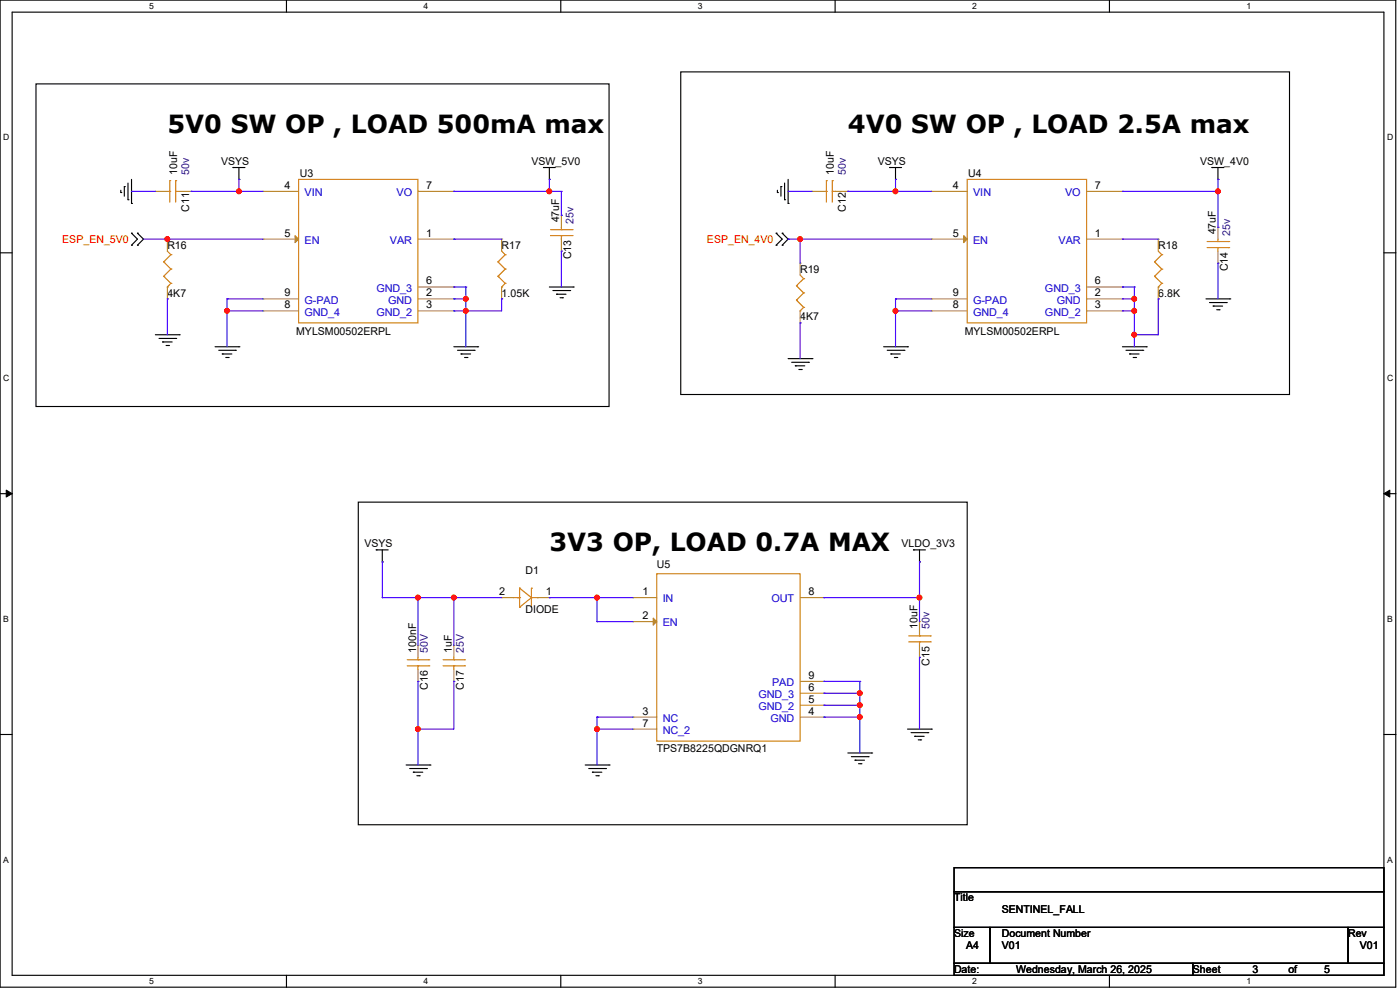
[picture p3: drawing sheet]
<svg xmlns="http://www.w3.org/2000/svg" width="420mm" height="297mm" viewBox="0 0 420 297" stroke-linecap="round" stroke-linejoin="round" font-family="sans-serif">
<path d="M0 0h418.7v295.9h-418.7zM3.6 3.6h411.6v288.7h-411.6z" fill="none" stroke="#000" stroke-width=".34"/>
<g fill="#fff">
<path d="M44.8 .4h1.4v2.9h-1.4z"/>
<path d="M44.8 292.7h1.4v2.9h-1.4z"/>
</g>
<path d="M85.9 0v3.6M85.9 292.3v3.6" fill="none" stroke="#000" stroke-width=".34"/>
<g fill="#fff">
<path d="M127.1 .4h1.4v2.9h-1.4z"/>
<path d="M127.1 292.7h1.4v2.9h-1.4z"/>
</g>
<path d="M168.2 0v3.6M168.2 292.3v3.6" fill="none" stroke="#000" stroke-width=".34"/>
<g fill="#fff">
<path d="M209.4 .4h1.4v2.9h-1.4z"/>
<path d="M209.4 292.7h1.4v2.9h-1.4z"/>
</g>
<path d="M250.5 0v3.6M250.5 292.3v3.6" fill="none" stroke="#000" stroke-width=".34"/>
<g fill="#fff">
<path d="M291.7 .4h1.4v2.9h-1.4z"/>
<path d="M291.7 292.7h1.4v2.9h-1.4z"/>
</g>
<path d="M332.8 0v3.6M332.8 292.3v3.6" fill="none" stroke="#000" stroke-width=".34"/>
<g fill="#fff">
<path d="M374 .4h1.4v2.9h-1.4z"/>
<path d="M374 292.7h1.4v2.9h-1.4z"/>
<path d="M1 39.7h1.8v2.9h-1.8z"/>
<path d="M416.1 39.7h1.9v2.9h-1.9z"/>
<path d="M1 111.8h1.8v2.9h-1.8z"/>
<path d="M416.1 111.8h1.9v2.9h-1.9z"/>
</g>
<path d="M0 75.8h3.6M415.2 75.8h3.6" fill="none" stroke="#000" stroke-width=".34"/>
<g fill="#fff">
<path d="M1 184h1.7v2.9h-1.7z"/>
<path d="M416.1 184h1.7v2.9h-1.7z"/>
</g>
<path d="M0 148h3.6M415.2 148h3.6" fill="none" stroke="#000" stroke-width=".34"/>
<path d="M1.9 146.9l1.7 1.1-1.7 1zM415.2 148l1.7-1.1v2.1z" fill="#000" stroke="#000" stroke-width=".3"/>
<g fill="#fff">
<path d="M1 256.2h1.7v2.9h-1.7z"/>
<path d="M416.1 256.2h1.7v2.9h-1.7z"/>
</g>
<g fill="none" stroke="#000" stroke-width=".34">
<path d="M10.8 25.1h171.9v96.7h-171.9zM204.2 21.5h182.6v96.7h-182.6zM36.2 57v.7M37.3 55.9v2.9M38.4 54.9v5M39.5 53.8v7.2M69.9 50.2h3.6M71.7 50.2v3.6M163 50.2h3.6M164.8 50.2v3.6M233.2 57v.7M234.3 55.9v2.9"/>
<path d="M235.4 54.9v5M236.4 53.8v7.2M266.9 50.2h3.6M268.6 50.2v3.6M363.6 50.2h3.6M365.4 50.2v3.6M39.5 69.9l1.7 1.8-1.7 1.8M41.2 69.9l1.9 1.8-1.9 1.8M232.8 69.9l1.9 1.8-1.9 1.8M234.7 69.9l1.7 1.8-1.7 1.8M164.8 86h7.2M165.9 87.1h5"/>
<path d="M167 88.2h2.8M168 89.2h.7M361.8 89.6h7.1M362.8 90.7h5.1M363.9 91.7h2.9M365 92.8h.7M46.6 100.3h7.2M47.7 101.4h5M48.8 102.5h2.8M49.8 103.5h.7M64.5 103.9h7.2M65.6 105h5"/>
<path d="M66.7 106.1h2.9M67.7 107.1h.8M136.1 103.9h7.2M137.2 105h5M138.3 106.1h2.9M139.4 107.1h.7M236.4 107.5h7.2M237.5 108.6h5M238.6 109.6h2.8M239.6 110.7h.8M265.1 103.9h7.1M266.1 105h5.1"/>
<path d="M267.3 106.1h2.8M268.3 107.1h.7M336.7 103.9h7.2M337.8 105h5M338.9 106.1h2.8M339.9 107.1h.8M107.5 150.5h182.7v96.7h-182.7zM112.9 164.8h3.6M114.7 164.8v3.6M274 164.8h3.6M275.8 164.8v3.6M272.2 218.5h7.2"/>
<path d="M273.3 219.6h5M0 220.1h3.6M121.8 229.3h7.2M122.9 230.3h5M124 231.4h2.8M125.1 232.5h.7M175.6 229.3h7.1M176.6 230.3h5.1M177.7 231.4h2.9M178.8 232.5h.7M254.3 225.7h7.2M255.4 226.8h5"/>
<path d="M256.5 227.8h2.8M257.6 228.9h.7M274.4 220.7h2.8M275.5 221.7h.7M415.2 220.1h3.6M286.2 260.1h129v7.2h-129zM286.2 267.3h129v10.7h-129zM286.2 278h10.8v10.7h-10.8zM297 278h107.4v10.7h-107.4zM404.4 278h10.8v10.7h-10.8zM286.2 288.7h71.6v3.6h-71.6zM357.8 288.7h57.4v3.6h-57.4z"/>
</g>
<g fill="#000">
<circle cx="36.2" cy="57.7" r=".17"/>
<circle cx="37.3" cy="55.9" r=".17"/>
<circle cx="38.4" cy="59.9" r=".17"/>
<circle cx="69.9" cy="50.2" r=".17"/>
<circle cx="71.7" cy="53.8" r=".17"/>
<circle cx="163" cy="50.2" r=".17"/>
<circle cx="164.8" cy="53.8" r=".17"/>
<circle cx="233.2" cy="57.7" r=".17"/>
<circle cx="234.3" cy="55.9" r=".17"/>
<circle cx="235.4" cy="59.9" r=".17"/>
<circle cx="266.9" cy="50.2" r=".17"/>
<circle cx="268.6" cy="53.8" r=".17"/>
<circle cx="363.6" cy="50.2" r=".17"/>
<circle cx="365.4" cy="53.8" r=".17"/>
<circle cx="39.5" cy="61" r=".17"/>
<circle cx="39.5" cy="69.9" r=".17"/>
<circle cx="39.5" cy="73.5" r=".17"/>
<circle cx="41.2" cy="73.5" r=".17"/>
<circle cx="41.2" cy="69.9" r=".17"/>
<circle cx="232.8" cy="69.9" r=".17"/>
<circle cx="232.8" cy="73.5" r=".17"/>
<circle cx="234.7" cy="69.9" r=".17"/>
<circle cx="234.7" cy="73.5" r=".17"/>
<circle cx="236.4" cy="61" r=".17"/>
<circle cx="167" cy="88.2" r=".17"/>
<circle cx="168.7" cy="89.2" r=".17"/>
<circle cx="170.9" cy="87.1" r=".17"/>
<circle cx="172" cy="86" r=".17"/>
<circle cx="363.9" cy="91.7" r=".17"/>
<circle cx="365.7" cy="92.8" r=".17"/>
<circle cx="367.9" cy="90.7" r=".17"/>
<circle cx="368.9" cy="89.6" r=".17"/>
<circle cx="48.8" cy="102.5" r=".17"/>
<circle cx="50.5" cy="103.5" r=".17"/>
<circle cx="52.7" cy="101.4" r=".17"/>
<circle cx="53.8" cy="100.3" r=".17"/>
<circle cx="66.7" cy="106.1" r=".17"/>
<circle cx="68.5" cy="107.1" r=".17"/>
<circle cx="70.6" cy="105" r=".17"/>
<circle cx="71.7" cy="103.9" r=".17"/>
<circle cx="138.3" cy="106.1" r=".17"/>
<circle cx="140.1" cy="107.1" r=".17"/>
<circle cx="142.2" cy="105" r=".17"/>
<circle cx="143.3" cy="103.9" r=".17"/>
<circle cx="238.6" cy="109.6" r=".17"/>
<circle cx="240.4" cy="110.7" r=".17"/>
<circle cx="242.5" cy="108.6" r=".17"/>
<circle cx="243.6" cy="107.5" r=".17"/>
<circle cx="267.3" cy="106.1" r=".17"/>
<circle cx="269" cy="107.1" r=".17"/>
<circle cx="271.2" cy="105" r=".17"/>
<circle cx="272.2" cy="103.9" r=".17"/>
<circle cx="338.9" cy="106.1" r=".17"/>
<circle cx="340.7" cy="107.1" r=".17"/>
<circle cx="342.8" cy="105" r=".17"/>
<circle cx="343.9" cy="103.9" r=".17"/>
<circle cx="112.9" cy="164.8" r=".17"/>
<circle cx="114.7" cy="168.4" r=".17"/>
<circle cx="274" cy="164.8" r=".17"/>
<circle cx="275.8" cy="168.4" r=".17"/>
<circle cx="278.3" cy="219.6" r=".17"/>
<circle cx="279.4" cy="218.5" r=".17"/>
<circle cx="124" cy="231.4" r=".17"/>
<circle cx="125.8" cy="232.5" r=".17"/>
<circle cx="127.9" cy="230.3" r=".17"/>
<circle cx="129" cy="229.3" r=".17"/>
<circle cx="177.7" cy="231.4" r=".17"/>
<circle cx="179.5" cy="232.5" r=".17"/>
<circle cx="181.7" cy="230.3" r=".17"/>
<circle cx="182.7" cy="229.3" r=".17"/>
<circle cx="256.5" cy="227.8" r=".17"/>
<circle cx="258.3" cy="228.9" r=".17"/>
<circle cx="260.4" cy="226.8" r=".17"/>
<circle cx="261.5" cy="225.7" r=".17"/>
<circle cx="274.4" cy="220.7" r=".17"/>
<circle cx="276.2" cy="221.7" r=".17"/>
</g>
<path d="M347.5 75.3l1 1" fill="none" stroke="#cc8006" stroke-width=".34"/>
<circle cx="348.5" cy="76.3" r=".17" fill="#cc8006"/>
<path d="M348.5 76.3l-2.1 2.2" fill="none" stroke="#cc8006" stroke-width=".34"/>
<circle cx="346.4" cy="78.5" r=".17" fill="#cc8006"/>
<path d="M346.4 78.5l2.1 2.1" fill="none" stroke="#cc8006" stroke-width=".34"/>
<circle cx="348.5" cy="80.6" r=".17" fill="#cc8006"/>
<path d="M348.5 80.6l-2.1 2.2" fill="none" stroke="#cc8006" stroke-width=".34"/>
<circle cx="346.4" cy="82.8" r=".17" fill="#cc8006"/>
<path d="M346.4 82.8l2.1 2.1" fill="none" stroke="#cc8006" stroke-width=".34"/>
<circle cx="348.5" cy="84.9" r=".17" fill="#cc8006"/>
<path d="M348.5 84.9l-1 1.1" fill="none" stroke="#cc8006" stroke-width=".34"/>
<circle cx="347.5" cy="86" r=".17" fill="#cc8006"/>
<path d="M347.5 71.7v3.6" fill="none" stroke="#a84" stroke-width=".34"/>
<circle cx="347.5" cy="71.7" r=".17" fill="#a84"/>
<path d="M347.5 86v3.6" fill="none" stroke="#a84" stroke-width=".34"/>
<circle cx="347.5" cy="89.6" r=".17" fill="#a84"/>
<path d="M125.4 197v.7" fill="none" stroke="#cc8006" stroke-width=".34"/>
<circle cx="125.4" cy="197.7" r=".17" fill="#cc8006"/>
<path d="M122.2 199.6h6.5" fill="none" stroke="#cc8006" stroke-width=".34"/>
<circle cx="128.7" cy="199.6" r=".17" fill="#cc8006"/>
<path d="M122.2 197.7h6.5" fill="none" stroke="#cc8006" stroke-width=".34"/>
<circle cx="128.7" cy="197.7" r=".17" fill="#cc8006"/>
<path d="M125.4 199.6v1" fill="none" stroke="#cc8006" stroke-width=".34"/>
<circle cx="125.4" cy="199.6" r=".17" fill="#cc8006"/>
<path d="M125.4 193.5v3.5" fill="none" stroke="#a84" stroke-width=".34"/>
<circle cx="125.4" cy="193.5" r=".17" fill="#a84"/>
<path d="M125.4 200.6v3.6" fill="none" stroke="#a84" stroke-width=".34"/>
<circle cx="125.4" cy="204.2" r=".17" fill="#a84"/>
<path d="M290.2 53.8h35.8v43h-35.8z" fill="none" stroke="#cc8006" stroke-width=".34"/>
<path d="M326 71.7h10.7" fill="none" stroke="#a84" stroke-width=".34"/>
<circle cx="336.7" cy="71.7" r=".17" fill="#a84"/>
<path d="M326 89.6h10.7" fill="none" stroke="#a84" stroke-width=".34"/>
<circle cx="336.7" cy="89.6" r=".17" fill="#a84"/>
<path d="M326 93.2h10.7" fill="none" stroke="#a84" stroke-width=".34"/>
<circle cx="336.7" cy="93.2" r=".17" fill="#a84"/>
<path d="M279.4 57.4h10.8" fill="none" stroke="#a84" stroke-width=".34"/>
<circle cx="279.4" cy="57.4" r=".17" fill="#a84"/>
<path d="M289.1 70.6l1.1 1.1-1.1 1z" fill="#a84" stroke="#a84" stroke-width=".34"/>
<path d="M279.4 71.7h10.8" fill="none" stroke="#a84" stroke-width=".34"/>
<circle cx="279.4" cy="71.7" r=".17" fill="#a84"/>
<path d="M326 86h10.7" fill="none" stroke="#a84" stroke-width=".34"/>
<circle cx="336.7" cy="86" r=".17" fill="#a84"/>
<path d="M326 57.4h10.7" fill="none" stroke="#a84" stroke-width=".34"/>
<circle cx="336.7" cy="57.4" r=".17" fill="#a84"/>
<path d="M279.4 93.2h10.8" fill="none" stroke="#a84" stroke-width=".34"/>
<circle cx="279.4" cy="93.2" r=".17" fill="#a84"/>
<path d="M279.4 89.6h10.8" fill="none" stroke="#a84" stroke-width=".34"/>
<circle cx="279.4" cy="89.6" r=".17" fill="#a84"/>
<path d="M365.4 71.7v.7" fill="none" stroke="#cc8006" stroke-width=".34"/>
<circle cx="365.4" cy="72.4" r=".17" fill="#cc8006"/>
<path d="M362.1 74.2h6.5" fill="none" stroke="#cc8006" stroke-width=".34"/>
<circle cx="368.6" cy="74.2" r=".17" fill="#cc8006"/>
<path d="M362.1 72.4h6.5" fill="none" stroke="#cc8006" stroke-width=".34"/>
<circle cx="368.6" cy="72.4" r=".17" fill="#cc8006"/>
<path d="M365.4 74.2v1.1" fill="none" stroke="#cc8006" stroke-width=".34"/>
<circle cx="365.4" cy="74.2" r=".17" fill="#cc8006"/>
<path d="M365.4 68.1v3.6" fill="none" stroke="#a84" stroke-width=".34"/>
<circle cx="365.4" cy="68.1" r=".17" fill="#a84"/>
<path d="M365.4 75.3v3.6" fill="none" stroke="#a84" stroke-width=".34"/>
<circle cx="365.4" cy="78.9" r=".17" fill="#a84"/>
<path d="M136.1 197v.7" fill="none" stroke="#cc8006" stroke-width=".34"/>
<circle cx="136.1" cy="197.7" r=".17" fill="#cc8006"/>
<path d="M132.9 199.6h6.5" fill="none" stroke="#cc8006" stroke-width=".34"/>
<circle cx="139.4" cy="199.6" r=".17" fill="#cc8006"/>
<path d="M132.9 197.7h6.5" fill="none" stroke="#cc8006" stroke-width=".34"/>
<circle cx="139.4" cy="197.7" r=".17" fill="#cc8006"/>
<path d="M136.1 199.6v1" fill="none" stroke="#cc8006" stroke-width=".34"/>
<circle cx="136.1" cy="199.6" r=".17" fill="#cc8006"/>
<path d="M136.1 193.5v3.5" fill="none" stroke="#a84" stroke-width=".34"/>
<circle cx="136.1" cy="193.5" r=".17" fill="#a84"/>
<path d="M136.1 200.6v3.6" fill="none" stroke="#a84" stroke-width=".34"/>
<circle cx="136.1" cy="204.2" r=".17" fill="#a84"/>
<path d="M89.6 53.8h35.8v43h-35.8z" fill="none" stroke="#cc8006" stroke-width=".34"/>
<path d="M125.4 71.7h10.7" fill="none" stroke="#a84" stroke-width=".34"/>
<circle cx="136.1" cy="71.7" r=".17" fill="#a84"/>
<path d="M125.4 89.6h10.7" fill="none" stroke="#a84" stroke-width=".34"/>
<circle cx="136.1" cy="89.6" r=".17" fill="#a84"/>
<path d="M125.4 93.2h10.7" fill="none" stroke="#a84" stroke-width=".34"/>
<circle cx="136.1" cy="93.2" r=".17" fill="#a84"/>
<path d="M78.9 57.4h10.7" fill="none" stroke="#a84" stroke-width=".34"/>
<circle cx="78.9" cy="57.4" r=".17" fill="#a84"/>
<path d="M88.5 70.6l1.1 1.1-1.1 1z" fill="#a84" stroke="#a84" stroke-width=".34"/>
<path d="M78.9 71.7h10.7" fill="none" stroke="#a84" stroke-width=".34"/>
<circle cx="78.9" cy="71.7" r=".17" fill="#a84"/>
<path d="M125.4 86h10.7" fill="none" stroke="#a84" stroke-width=".34"/>
<circle cx="136.1" cy="86" r=".17" fill="#a84"/>
<path d="M125.4 57.4h10.7" fill="none" stroke="#a84" stroke-width=".34"/>
<circle cx="136.1" cy="57.4" r=".17" fill="#a84"/>
<path d="M78.9 93.2h10.7" fill="none" stroke="#a84" stroke-width=".34"/>
<circle cx="78.9" cy="93.2" r=".17" fill="#a84"/>
<path d="M78.9 89.6h10.7" fill="none" stroke="#a84" stroke-width=".34"/>
<circle cx="78.9" cy="89.6" r=".17" fill="#a84"/>
<path d="M197 172h43v50.1h-43z" fill="none" stroke="#cc8006" stroke-width=".34"/>
<path d="M189.9 179.1h7.1" fill="none" stroke="#a84" stroke-width=".34"/>
<circle cx="189.9" cy="179.1" r=".17" fill="#a84"/>
<path d="M196 185.3l1 1-1 1.1z" fill="#a84" stroke="#a84" stroke-width=".34"/>
<path d="M189.9 186.3h7.1" fill="none" stroke="#a84" stroke-width=".34"/>
<circle cx="189.9" cy="186.3" r=".17" fill="#a84"/>
<path d="M189.9 214.9h7.1" fill="none" stroke="#a84" stroke-width=".34"/>
<circle cx="189.9" cy="214.9" r=".17" fill="#a84"/>
<path d="M240 214.9h7.2" fill="none" stroke="#a84" stroke-width=".34"/>
<circle cx="247.2" cy="214.9" r=".17" fill="#a84"/>
<path d="M240 211.4h7.2" fill="none" stroke="#a84" stroke-width=".34"/>
<circle cx="247.2" cy="211.4" r=".17" fill="#a84"/>
<path d="M240 207.8h7.2" fill="none" stroke="#a84" stroke-width=".34"/>
<circle cx="247.2" cy="207.8" r=".17" fill="#a84"/>
<path d="M189.9 218.5h7.1" fill="none" stroke="#a84" stroke-width=".34"/>
<circle cx="189.9" cy="218.5" r=".17" fill="#a84"/>
<path d="M240 179.1h7.2" fill="none" stroke="#a84" stroke-width=".34"/>
<circle cx="247.2" cy="179.1" r=".17" fill="#a84"/>
<path d="M240 204.2h7.2" fill="none" stroke="#a84" stroke-width=".34"/>
<circle cx="247.2" cy="204.2" r=".17" fill="#a84"/>
<path d="M275.8 189.9v.7" fill="none" stroke="#cc8006" stroke-width=".34"/>
<circle cx="275.8" cy="190.6" r=".17" fill="#cc8006"/>
<path d="M272.6 192.4h6.5" fill="none" stroke="#cc8006" stroke-width=".34"/>
<circle cx="279.1" cy="192.4" r=".17" fill="#cc8006"/>
<path d="M272.6 190.6h6.5" fill="none" stroke="#cc8006" stroke-width=".34"/>
<circle cx="279.1" cy="190.6" r=".17" fill="#cc8006"/>
<path d="M275.8 192.4v1.1" fill="none" stroke="#cc8006" stroke-width=".34"/>
<circle cx="275.8" cy="192.4" r=".17" fill="#cc8006"/>
<path d="M275.8 186.3v3.6" fill="none" stroke="#a84" stroke-width=".34"/>
<circle cx="275.8" cy="186.3" r=".17" fill="#a84"/>
<path d="M275.8 193.5v3.5" fill="none" stroke="#a84" stroke-width=".34"/>
<circle cx="275.8" cy="197" r=".17" fill="#a84"/>
<path d="M247.2 57.4h.7" fill="none" stroke="#cc8006" stroke-width=".34"/>
<circle cx="247.9" cy="57.4" r=".17" fill="#cc8006"/>
<path d="M249.7 54.1v6.5" fill="none" stroke="#cc8006" stroke-width=".34"/>
<circle cx="249.7" cy="54.1" r=".17" fill="#cc8006"/>
<path d="M247.9 54.1v6.5" fill="none" stroke="#cc8006" stroke-width=".34"/>
<circle cx="247.9" cy="54.1" r=".17" fill="#cc8006"/>
<path d="M249.7 57.4h1" fill="none" stroke="#cc8006" stroke-width=".34"/>
<circle cx="249.7" cy="57.4" r=".17" fill="#cc8006"/>
<path d="M243.6 57.4h3.6" fill="none" stroke="#a84" stroke-width=".34"/>
<circle cx="243.6" cy="57.4" r=".17" fill="#a84"/>
<path d="M250.7 57.4h3.6" fill="none" stroke="#a84" stroke-width=".34"/>
<circle cx="254.3" cy="57.4" r=".17" fill="#a84"/>
<path d="M168.4 68.1v.7" fill="none" stroke="#cc8006" stroke-width=".34"/>
<circle cx="168.4" cy="68.8" r=".17" fill="#cc8006"/>
<path d="M165.1 70.6h6.5" fill="none" stroke="#cc8006" stroke-width=".34"/>
<circle cx="171.6" cy="70.6" r=".17" fill="#cc8006"/>
<path d="M165.1 68.8h6.5" fill="none" stroke="#cc8006" stroke-width=".34"/>
<circle cx="171.6" cy="68.8" r=".17" fill="#cc8006"/>
<path d="M168.4 70.6v1.1" fill="none" stroke="#cc8006" stroke-width=".34"/>
<circle cx="168.4" cy="70.6" r=".17" fill="#cc8006"/>
<path d="M168.4 64.5v3.6" fill="none" stroke="#a84" stroke-width=".34"/>
<circle cx="168.4" cy="64.5" r=".17" fill="#a84"/>
<path d="M168.4 71.7v3.6" fill="none" stroke="#a84" stroke-width=".34"/>
<circle cx="168.4" cy="75.3" r=".17" fill="#a84"/>
<path d="M50.2 57.4h.7" fill="none" stroke="#cc8006" stroke-width=".34"/>
<circle cx="50.9" cy="57.4" r=".17" fill="#cc8006"/>
<path d="M52.7 54.1v6.5" fill="none" stroke="#cc8006" stroke-width=".34"/>
<circle cx="52.7" cy="54.1" r=".17" fill="#cc8006"/>
<path d="M50.9 54.1v6.5" fill="none" stroke="#cc8006" stroke-width=".34"/>
<circle cx="50.9" cy="54.1" r=".17" fill="#cc8006"/>
<path d="M52.7 57.4h1.1" fill="none" stroke="#cc8006" stroke-width=".34"/>
<circle cx="52.7" cy="57.4" r=".17" fill="#cc8006"/>
<path d="M46.6 57.4h3.6" fill="none" stroke="#a84" stroke-width=".34"/>
<circle cx="46.6" cy="57.4" r=".17" fill="#a84"/>
<path d="M53.8 57.4h3.6" fill="none" stroke="#a84" stroke-width=".34"/>
<circle cx="57.4" cy="57.4" r=".17" fill="#a84"/>
<path d="M240 82.4l1.1 1.1" fill="none" stroke="#cc8006" stroke-width=".34"/>
<circle cx="241.1" cy="83.5" r=".17" fill="#cc8006"/>
<path d="M241.1 83.5l-2.2 2.1" fill="none" stroke="#cc8006" stroke-width=".34"/>
<circle cx="238.9" cy="85.6" r=".17" fill="#cc8006"/>
<path d="M238.9 85.6l2.2 2.2" fill="none" stroke="#cc8006" stroke-width=".34"/>
<circle cx="241.1" cy="87.8" r=".17" fill="#cc8006"/>
<path d="M241.1 87.8l-2.2 2.2" fill="none" stroke="#cc8006" stroke-width=".34"/>
<circle cx="238.9" cy="90" r=".17" fill="#cc8006"/>
<path d="M238.9 90l2.2 2.1" fill="none" stroke="#cc8006" stroke-width=".34"/>
<circle cx="241.1" cy="92.1" r=".17" fill="#cc8006"/>
<path d="M241.1 92.1l-1.1 1.1" fill="none" stroke="#cc8006" stroke-width=".34"/>
<circle cx="240" cy="93.2" r=".17" fill="#cc8006"/>
<path d="M240 78.9v3.5" fill="none" stroke="#a84" stroke-width=".34"/>
<circle cx="240" cy="78.9" r=".17" fill="#a84"/>
<path d="M240 93.2v3.6" fill="none" stroke="#a84" stroke-width=".34"/>
<circle cx="240" cy="96.8" r=".17" fill="#a84"/>
<path d="M150.5 75.3l1.1 1" fill="none" stroke="#cc8006" stroke-width=".34"/>
<circle cx="151.6" cy="76.3" r=".17" fill="#cc8006"/>
<path d="M151.6 76.3l-2.2 2.2" fill="none" stroke="#cc8006" stroke-width=".34"/>
<circle cx="149.4" cy="78.5" r=".17" fill="#cc8006"/>
<path d="M149.4 78.5l2.2 2.1" fill="none" stroke="#cc8006" stroke-width=".34"/>
<circle cx="151.6" cy="80.6" r=".17" fill="#cc8006"/>
<path d="M151.6 80.6l-2.2 2.2" fill="none" stroke="#cc8006" stroke-width=".34"/>
<circle cx="149.4" cy="82.8" r=".17" fill="#cc8006"/>
<path d="M149.4 82.8l2.2 2.1" fill="none" stroke="#cc8006" stroke-width=".34"/>
<circle cx="151.6" cy="84.9" r=".17" fill="#cc8006"/>
<path d="M151.6 84.9l-1.1 1.1" fill="none" stroke="#cc8006" stroke-width=".34"/>
<circle cx="150.5" cy="86" r=".17" fill="#cc8006"/>
<path d="M150.5 71.7v3.6" fill="none" stroke="#a84" stroke-width=".34"/>
<circle cx="150.5" cy="71.7" r=".17" fill="#a84"/>
<path d="M150.5 86v3.6" fill="none" stroke="#a84" stroke-width=".34"/>
<circle cx="150.5" cy="89.6" r=".17" fill="#a84"/>
<path d="M50.2 75.3l1.1 1" fill="none" stroke="#cc8006" stroke-width=".34"/>
<circle cx="51.3" cy="76.3" r=".17" fill="#cc8006"/>
<path d="M51.3 76.3l-2.2 2.2" fill="none" stroke="#cc8006" stroke-width=".34"/>
<circle cx="49.1" cy="78.5" r=".17" fill="#cc8006"/>
<path d="M49.1 78.5l2.2 2.1" fill="none" stroke="#cc8006" stroke-width=".34"/>
<circle cx="51.3" cy="80.6" r=".17" fill="#cc8006"/>
<path d="M51.3 80.6l-2.2 2.2" fill="none" stroke="#cc8006" stroke-width=".34"/>
<circle cx="49.1" cy="82.8" r=".17" fill="#cc8006"/>
<path d="M49.1 82.8l2.2 2.1" fill="none" stroke="#cc8006" stroke-width=".34"/>
<circle cx="51.3" cy="84.9" r=".17" fill="#cc8006"/>
<path d="M51.3 84.9l-1.1 1.1" fill="none" stroke="#cc8006" stroke-width=".34"/>
<circle cx="50.2" cy="86" r=".17" fill="#cc8006"/>
<path d="M50.2 71.7v3.6" fill="none" stroke="#a84" stroke-width=".34"/>
<circle cx="50.2" cy="71.7" r=".17" fill="#a84"/>
<path d="M50.2 86v3.6" fill="none" stroke="#a84" stroke-width=".34"/>
<circle cx="50.2" cy="89.6" r=".17" fill="#a84"/>
<path d="M154.1 179.1h1.4" fill="none" stroke="#cc8006" stroke-width=".34"/>
<circle cx="155.5" cy="179.1" r=".17" fill="#cc8006"/>
<path d="M155.9 176.3v5.7" fill="none" stroke="#cc8006" stroke-width=".34"/>
<circle cx="155.9" cy="182" r=".17" fill="#cc8006"/>
<path d="M155.2 179.1h.7" fill="none" stroke="#cc8006" stroke-width=".34"/>
<circle cx="155.9" cy="179.1" r=".17" fill="#cc8006"/>
<path d="M159.4 176.3v5.7" fill="none" stroke="#cc8006" stroke-width=".34"/>
<circle cx="159.4" cy="176.3" r=".17" fill="#cc8006"/>
<path d="M159.4 179.1h1.8" fill="none" stroke="#cc8006" stroke-width=".34"/>
<circle cx="161.2" cy="179.1" r=".17" fill="#cc8006"/>
<path d="M155.9 176.3l3.5 2.8" fill="none" stroke="#cc8006" stroke-width=".34"/>
<circle cx="155.9" cy="176.3" r=".17" fill="#cc8006"/>
<path d="M159.4 179.1l-3.5 2.9" fill="none" stroke="#cc8006" stroke-width=".34"/>
<circle cx="159.4" cy="179.1" r=".17" fill="#cc8006"/>
<path d="M161.2 179.1h3.6" fill="none" stroke="#a84" stroke-width=".34"/>
<circle cx="164.8" cy="179.1" r=".17" fill="#a84"/>
<path d="M150.5 179.1h3.6" fill="none" stroke="#a84" stroke-width=".34"/>
<circle cx="150.5" cy="179.1" r=".17" fill="#a84"/>
<path d="M71.7 57.4h7.2" fill="none" stroke="#4200ff" stroke-width=".34"/>
<circle cx="71.7" cy="57.4" r=".17" fill="#4200ff"/>
<path d="M71.7 53.8v3.6" fill="none" stroke="#4200ff" stroke-width=".34"/>
<circle cx="71.7" cy="53.8" r=".17" fill="#4200ff"/>
<circle cx="71.6" cy="57.3" r=".7" fill="#f00" stroke="#f00" stroke-width=".34"/>
<path d="M136.1 57.4h28.7" fill="none" stroke="#4200ff" stroke-width=".34"/>
<circle cx="136.1" cy="57.4" r=".17" fill="#4200ff"/>
<circle cx="164.8" cy="57.3" r=".7" fill="#f00" stroke="#f00" stroke-width=".34"/>
<path d="M164.8 53.8v3.6" fill="none" stroke="#4200ff" stroke-width=".34"/>
<circle cx="164.8" cy="53.8" r=".17" fill="#4200ff"/>
<path d="M50.2 71.7h28.7" fill="none" stroke="#4200ff" stroke-width=".34"/>
<circle cx="50.2" cy="71.7" r=".17" fill="#4200ff"/>
<circle cx="50.2" cy="71.6" r=".7" fill="#f00" stroke="#f00" stroke-width=".34"/>
<path d="M68.1 89.6h10.8" fill="none" stroke="#4200ff" stroke-width=".34"/>
<circle cx="68.1" cy="89.6" r=".17" fill="#4200ff"/>
<path d="M68.1 89.6v3.6" fill="none" stroke="#4200ff" stroke-width=".34"/>
<circle cx="68.1" cy="89.6" r=".17" fill="#4200ff"/>
<circle cx="68.1" cy="93.2" r=".7" fill="#f00" stroke="#f00" stroke-width=".34"/>
<path d="M68.1 93.2h10.8" fill="none" stroke="#4200ff" stroke-width=".34"/>
<circle cx="68.1" cy="93.2" r=".17" fill="#4200ff"/>
<path d="M136.1 86h3.6" fill="none" stroke="#4200ff" stroke-width=".34"/>
<circle cx="136.1" cy="86" r=".17" fill="#4200ff"/>
<path d="M139.7 86v3.6" fill="none" stroke="#4200ff" stroke-width=".34"/>
<circle cx="139.7" cy="86" r=".17" fill="#4200ff"/>
<path d="M136.1 93.2h3.6" fill="none" stroke="#4200ff" stroke-width=".34"/>
<circle cx="136.1" cy="93.2" r=".17" fill="#4200ff"/>
<path d="M136.1 89.6h3.6" fill="none" stroke="#4200ff" stroke-width=".34"/>
<circle cx="136.1" cy="89.6" r=".17" fill="#4200ff"/>
<circle cx="139.7" cy="89.6" r=".7" fill="#f00" stroke="#f00" stroke-width=".34"/>
<path d="M139.7 89.6v3.6" fill="none" stroke="#4200ff" stroke-width=".34"/>
<circle cx="139.7" cy="89.6" r=".17" fill="#4200ff"/>
<circle cx="139.7" cy="93.2" r=".7" fill="#f00" stroke="#f00" stroke-width=".34"/>
<path d="M139.7 93.2v10.7" fill="none" stroke="#4200ff" stroke-width=".34"/>
<circle cx="139.7" cy="93.2" r=".17" fill="#4200ff"/>
<path d="M68.1 93.2v10.7" fill="none" stroke="#4200ff" stroke-width=".34"/>
<circle cx="68.1" cy="93.2" r=".17" fill="#4200ff"/>
<path d="M164.8 179.1h14.3" fill="none" stroke="#4200ff" stroke-width=".34"/>
<circle cx="164.8" cy="179.1" r=".17" fill="#4200ff"/>
<path d="M179.1 186.3h10.8" fill="none" stroke="#4200ff" stroke-width=".34"/>
<circle cx="179.1" cy="186.3" r=".17" fill="#4200ff"/>
<path d="M179.1 179.1v7.2" fill="none" stroke="#4200ff" stroke-width=".34"/>
<circle cx="179.1" cy="179.1" r=".17" fill="#4200ff"/>
<path d="M179.1 179.1h10.8" fill="none" stroke="#4200ff" stroke-width=".34"/>
<circle cx="179.1" cy="179.1" r=".17" fill="#4200ff"/>
<circle cx="179.1" cy="179.1" r=".7" fill="#f00" stroke="#f00" stroke-width=".34"/>
<path d="M114.7 179.1h10.7" fill="none" stroke="#4200ff" stroke-width=".34"/>
<circle cx="114.7" cy="179.1" r=".17" fill="#4200ff"/>
<path d="M114.7 168.4v10.7" fill="none" stroke="#4200ff" stroke-width=".34"/>
<circle cx="114.7" cy="168.4" r=".17" fill="#4200ff"/>
<path d="M179.1 214.9v3.6" fill="none" stroke="#4200ff" stroke-width=".34"/>
<circle cx="179.1" cy="214.9" r=".17" fill="#4200ff"/>
<path d="M179.1 214.9h10.8" fill="none" stroke="#4200ff" stroke-width=".34"/>
<circle cx="179.1" cy="214.9" r=".17" fill="#4200ff"/>
<path d="M179.1 218.5h10.8" fill="none" stroke="#4200ff" stroke-width=".34"/>
<circle cx="179.1" cy="218.5" r=".17" fill="#4200ff"/>
<path d="M179.1 218.5v10.8" fill="none" stroke="#4200ff" stroke-width=".34"/>
<circle cx="179.1" cy="218.5" r=".17" fill="#4200ff"/>
<circle cx="179.1" cy="218.5" r=".7" fill="#f00" stroke="#f00" stroke-width=".34"/>
<path d="M257.9 211.4v3.5" fill="none" stroke="#4200ff" stroke-width=".34"/>
<circle cx="257.9" cy="211.4" r=".17" fill="#4200ff"/>
<path d="M247.2 214.9h10.7" fill="none" stroke="#4200ff" stroke-width=".34"/>
<circle cx="247.2" cy="214.9" r=".17" fill="#4200ff"/>
<path d="M257.9 214.9v10.8" fill="none" stroke="#4200ff" stroke-width=".34"/>
<circle cx="257.9" cy="214.9" r=".17" fill="#4200ff"/>
<circle cx="257.9" cy="214.9" r=".7" fill="#f00" stroke="#f00" stroke-width=".34"/>
<path d="M247.2 211.4h10.7" fill="none" stroke="#4200ff" stroke-width=".34"/>
<circle cx="247.2" cy="211.4" r=".17" fill="#4200ff"/>
<path d="M247.2 207.8h10.7" fill="none" stroke="#4200ff" stroke-width=".34"/>
<circle cx="247.2" cy="207.8" r=".17" fill="#4200ff"/>
<path d="M247.2 204.2h10.7" fill="none" stroke="#4200ff" stroke-width=".34"/>
<circle cx="247.2" cy="204.2" r=".17" fill="#4200ff"/>
<path d="M257.9 204.2v3.6" fill="none" stroke="#4200ff" stroke-width=".34"/>
<circle cx="257.9" cy="204.2" r=".17" fill="#4200ff"/>
<path d="M257.9 207.8v3.6" fill="none" stroke="#4200ff" stroke-width=".34"/>
<circle cx="257.9" cy="207.8" r=".17" fill="#4200ff"/>
<g fill="#f00" stroke="#f00" stroke-width=".34">
<circle cx="257.9" cy="211.3" r=".7"/>
<circle cx="257.9" cy="207.8" r=".7"/>
</g>
<path d="M125.4 204.2v14.3" fill="none" stroke="#4200ff" stroke-width=".34"/>
<circle cx="125.4" cy="204.2" r=".17" fill="#4200ff"/>
<path d="M125.4 218.5h10.7" fill="none" stroke="#4200ff" stroke-width=".34"/>
<circle cx="125.4" cy="218.5" r=".17" fill="#4200ff"/>
<path d="M136.1 204.2v14.3" fill="none" stroke="#4200ff" stroke-width=".34"/>
<circle cx="136.1" cy="204.2" r=".17" fill="#4200ff"/>
<path d="M125.4 218.5v10.8" fill="none" stroke="#4200ff" stroke-width=".34"/>
<circle cx="125.4" cy="218.5" r=".17" fill="#4200ff"/>
<circle cx="125.4" cy="218.5" r=".7" fill="#f00" stroke="#f00" stroke-width=".34"/>
<path d="M136.1 179.1v14.4" fill="none" stroke="#4200ff" stroke-width=".34"/>
<circle cx="136.1" cy="179.1" r=".17" fill="#4200ff"/>
<circle cx="136.1" cy="179.1" r=".7" fill="#f00" stroke="#f00" stroke-width=".34"/>
<path d="M136.1 179.1h14.4" fill="none" stroke="#4200ff" stroke-width=".34"/>
<circle cx="136.1" cy="179.1" r=".17" fill="#4200ff"/>
<path d="M125.4 179.1v14.4" fill="none" stroke="#4200ff" stroke-width=".34"/>
<circle cx="125.4" cy="179.1" r=".17" fill="#4200ff"/>
<circle cx="125.4" cy="179.1" r=".7" fill="#f00" stroke="#f00" stroke-width=".34"/>
<path d="M125.4 179.1h10.7" fill="none" stroke="#4200ff" stroke-width=".34"/>
<circle cx="125.4" cy="179.1" r=".17" fill="#4200ff"/>
<path d="M247.2 179.1h28.6" fill="none" stroke="#4200ff" stroke-width=".34"/>
<circle cx="247.2" cy="179.1" r=".17" fill="#4200ff"/>
<circle cx="275.8" cy="179.1" r=".7" fill="#f00" stroke="#f00" stroke-width=".34"/>
<path d="M275.8 179.1v7.2" fill="none" stroke="#4200ff" stroke-width=".34"/>
<circle cx="275.8" cy="179.1" r=".17" fill="#4200ff"/>
<path d="M275.8 197v21.5" fill="none" stroke="#4200ff" stroke-width=".34"/>
<circle cx="275.8" cy="197" r=".17" fill="#4200ff"/>
<path d="M275.8 168.4v10.7" fill="none" stroke="#4200ff" stroke-width=".34"/>
<circle cx="275.8" cy="168.4" r=".17" fill="#4200ff"/>
<path d="M268.6 53.8v3.6" fill="none" stroke="#4200ff" stroke-width=".34"/>
<circle cx="268.6" cy="53.8" r=".17" fill="#4200ff"/>
<path d="M365.4 53.8v3.6" fill="none" stroke="#4200ff" stroke-width=".34"/>
<circle cx="365.4" cy="53.8" r=".17" fill="#4200ff"/>
<path d="M268.6 57.4h10.8" fill="none" stroke="#4200ff" stroke-width=".34"/>
<circle cx="268.6" cy="57.4" r=".17" fill="#4200ff"/>
<path d="M336.7 57.4h28.7" fill="none" stroke="#4200ff" stroke-width=".34"/>
<circle cx="336.7" cy="57.4" r=".17" fill="#4200ff"/>
<path d="M240 71.7h39.4" fill="none" stroke="#4200ff" stroke-width=".34"/>
<circle cx="240" cy="71.7" r=".17" fill="#4200ff"/>
<path d="M336.7 86h3.6" fill="none" stroke="#4200ff" stroke-width=".34"/>
<circle cx="336.7" cy="86" r=".17" fill="#4200ff"/>
<path d="M340.3 86v3.6" fill="none" stroke="#4200ff" stroke-width=".34"/>
<circle cx="340.3" cy="86" r=".17" fill="#4200ff"/>
<path d="M268.6 89.6v3.6" fill="none" stroke="#4200ff" stroke-width=".34"/>
<circle cx="268.6" cy="89.6" r=".17" fill="#4200ff"/>
<path d="M268.6 89.6h10.8" fill="none" stroke="#4200ff" stroke-width=".34"/>
<circle cx="268.6" cy="89.6" r=".17" fill="#4200ff"/>
<path d="M336.7 89.6h3.6" fill="none" stroke="#4200ff" stroke-width=".34"/>
<circle cx="336.7" cy="89.6" r=".17" fill="#4200ff"/>
<circle cx="340.3" cy="89.6" r=".7" fill="#f00" stroke="#f00" stroke-width=".34"/>
<path d="M340.3 89.6v3.6" fill="none" stroke="#4200ff" stroke-width=".34"/>
<circle cx="340.3" cy="89.6" r=".17" fill="#4200ff"/>
<circle cx="340.3" cy="93.2" r=".7" fill="#f00" stroke="#f00" stroke-width=".34"/>
<path d="M268.6 93.2h10.8" fill="none" stroke="#4200ff" stroke-width=".34"/>
<circle cx="268.6" cy="93.2" r=".17" fill="#4200ff"/>
<path d="M268.6 93.2v10.7" fill="none" stroke="#4200ff" stroke-width=".34"/>
<circle cx="268.6" cy="93.2" r=".17" fill="#4200ff"/>
<circle cx="268.6" cy="93.2" r=".7" fill="#f00" stroke="#f00" stroke-width=".34"/>
<path d="M336.7 93.2h3.6" fill="none" stroke="#4200ff" stroke-width=".34"/>
<circle cx="336.7" cy="93.2" r=".17" fill="#4200ff"/>
<path d="M340.3 93.2v7.1" fill="none" stroke="#4200ff" stroke-width=".34"/>
<circle cx="340.3" cy="93.2" r=".17" fill="#4200ff"/>
<path d="M336.7 71.7h10.8" fill="none" stroke="#4200ff" stroke-width=".34"/>
<circle cx="336.7" cy="71.7" r=".17" fill="#4200ff"/>
<path d="M347.5 89.6v10.7" fill="none" stroke="#4200ff" stroke-width=".34"/>
<circle cx="347.5" cy="89.6" r=".17" fill="#4200ff"/>
<path d="M340.3 100.3h7.2" fill="none" stroke="#4200ff" stroke-width=".34"/>
<circle cx="340.3" cy="100.3" r=".17" fill="#4200ff"/>
<path d="M340.3 100.3v3.6" fill="none" stroke="#4200ff" stroke-width=".34"/>
<circle cx="340.3" cy="100.3" r=".17" fill="#4200ff"/>
<circle cx="340.3" cy="100.3" r=".7" fill="#f00" stroke="#f00" stroke-width=".34"/>
<path d="M136.1 71.7h14.4" fill="none" stroke="#4200ff" stroke-width=".34"/>
<circle cx="136.1" cy="71.7" r=".17" fill="#4200ff"/>
<path d="M139.7 93.2h10.8" fill="none" stroke="#4200ff" stroke-width=".34"/>
<circle cx="139.7" cy="93.2" r=".17" fill="#4200ff"/>
<path d="M150.5 89.6v3.6" fill="none" stroke="#4200ff" stroke-width=".34"/>
<circle cx="150.5" cy="89.6" r=".17" fill="#4200ff"/>
<path d="M50.2 89.6v10.7" fill="none" stroke="#4200ff" stroke-width=".34"/>
<circle cx="50.2" cy="89.6" r=".17" fill="#4200ff"/>
<path d="M240 96.8v10.7" fill="none" stroke="#4200ff" stroke-width=".34"/>
<circle cx="240" cy="96.8" r=".17" fill="#4200ff"/>
<path d="M240 71.7v7.2" fill="none" stroke="#4200ff" stroke-width=".34"/>
<circle cx="240" cy="71.7" r=".17" fill="#4200ff"/>
<circle cx="240" cy="71.6" r=".7" fill="#f00" stroke="#f00" stroke-width=".34"/>
<path d="M43.1 71.7h7.1" fill="none" stroke="#4200ff" stroke-width=".34"/>
<circle cx="50.2" cy="71.7" r=".17" fill="#4200ff"/>
<path d="M236.4 71.7h3.6" fill="none" stroke="#4200ff" stroke-width=".34"/>
<circle cx="236.4" cy="71.7" r=".17" fill="#4200ff"/>
<path d="M57.4 57.4h14.3" fill="none" stroke="#4200ff" stroke-width=".34"/>
<circle cx="57.4" cy="57.4" r=".17" fill="#4200ff"/>
<path d="M254.3 57.4h14.3" fill="none" stroke="#4200ff" stroke-width=".34"/>
<circle cx="254.3" cy="57.4" r=".17" fill="#4200ff"/>
<circle cx="268.6" cy="57.3" r=".7" fill="#f00" stroke="#f00" stroke-width=".34"/>
<path d="M236.4 57.4h7.2" fill="none" stroke="#4200ff" stroke-width=".34"/>
<circle cx="236.4" cy="57.4" r=".17" fill="#4200ff"/>
<path d="M39.5 57.4h7.1" fill="none" stroke="#4200ff" stroke-width=".34"/>
<circle cx="39.5" cy="57.4" r=".17" fill="#4200ff"/>
<path d="M164.8 57.4h3.6" fill="none" stroke="#4200ff" stroke-width=".34"/>
<circle cx="168.4" cy="57.4" r=".17" fill="#4200ff"/>
<path d="M168.4 57.4v7.1" fill="none" stroke="#4200ff" stroke-width=".34"/>
<circle cx="168.4" cy="64.5" r=".17" fill="#4200ff"/>
<path d="M168.4 75.3v10.7" fill="none" stroke="#4200ff" stroke-width=".34"/>
<circle cx="168.4" cy="75.3" r=".17" fill="#4200ff"/>
<path d="M365.4 78.9v10.7" fill="none" stroke="#4200ff" stroke-width=".34"/>
<circle cx="365.4" cy="78.9" r=".17" fill="#4200ff"/>
<path d="M365.4 57.4v10.7" fill="none" stroke="#4200ff" stroke-width=".34"/>
<circle cx="365.4" cy="68.1" r=".17" fill="#4200ff"/>
<g fill="#f00" stroke="#f00" stroke-width=".34">
<circle cx="365.4" cy="57.3" r=".7"/>
<circle cx="71.6" cy="57.3" r=".7"/>
<circle cx="164.8" cy="57.3" r=".7"/>
<circle cx="50.2" cy="71.6" r=".7"/>
<circle cx="68.1" cy="93.2" r=".7"/>
<circle cx="139.7" cy="89.6" r=".7"/>
<circle cx="139.7" cy="93.2" r=".7"/>
<circle cx="179.1" cy="179.1" r=".7"/>
<circle cx="179.1" cy="218.5" r=".7"/>
<circle cx="257.9" cy="214.9" r=".7"/>
<circle cx="257.9" cy="211.3" r=".7"/>
<circle cx="257.9" cy="207.8" r=".7"/>
<circle cx="125.4" cy="218.5" r=".7"/>
<circle cx="136.1" cy="179.1" r=".7"/>
<circle cx="125.4" cy="179.1" r=".7"/>
<circle cx="275.8" cy="179.1" r=".7"/>
<circle cx="340.3" cy="89.6" r=".7"/>
<circle cx="340.3" cy="93.2" r=".7"/>
<circle cx="268.6" cy="93.2" r=".7"/>
<circle cx="340.3" cy="100.3" r=".7"/>
<circle cx="240" cy="71.6" r=".7"/>
<circle cx="268.6" cy="57.3" r=".7"/>
</g>
<g font-size="7.5">
<text x="50.2" y="39.8">5V0 SW OP , LOAD 500mA max</text>
<text x="254.4" y="39.8">4V0 SW OP , LOAD 2.5A max</text>
<text x="164.8" y="165.1">3V3 OP, LOAD 0.7A MAX</text>
</g>
<g font-size="3.2">
<text x="53.2" y="52.4" transform="rotate(-90 53.2 52.4)">10uF</text>
<text x="66.3" y="49.5">VSYS</text>
<text x="90" y="53.1">U3</text>
<text x="159.4" y="49.5">VSW_5V0</text>
<text x="250.1" y="52.4" transform="rotate(-90 250.1 52.4)">10uF</text>
<text x="263.3" y="49.5">VSYS</text>
<text x="290.5" y="53.1">U4</text>
<text x="360" y="49.5">VSW_4V0</text>
<text x="85.3" y="56.6">4</text>
<text x="127.9" y="56.6">7</text>
<text x="285.9" y="56.6">4</text>
<text x="328.5" y="56.6">7</text>
<text x="56.7" y="63.5" transform="rotate(-90 56.7 63.5)">C11</text>
<text x="253.7" y="63.5" transform="rotate(-90 253.7 63.5)">C12</text>
<text x="85.3" y="70.9">5</text>
<text x="127.9" y="70.9">1</text>
<text x="167.8" y="66.7" transform="rotate(-90 167.8 66.7)">47uF</text>
<text x="285.9" y="70.9">5</text>
<text x="328.5" y="70.9">1</text>
<text x="364.7" y="70.3" transform="rotate(-90 364.7 70.3)">47uF</text>
<text x="50.2" y="74.5">R16</text>
<text x="150.5" y="74.5">R17</text>
<text x="171.4" y="77.8" transform="rotate(-90 171.4 77.8)">C13</text>
<text x="347.5" y="74.5">R18</text>
<text x="240" y="81.7">R19</text>
<text x="368.3" y="81.4" transform="rotate(-90 368.3 81.4)">C14</text>
<text x="50.2" y="88.9">4K7</text>
<text x="85.3" y="88.8">9</text>
<text x="127.9" y="88.8">2</text>
<text x="127.9" y="85.3">6</text>
<text x="150.5" y="88.9">1.05K</text>
<text x="285.9" y="88.8">9</text>
<text x="328.5" y="88.8">2</text>
<text x="328.5" y="85.3">6</text>
<text x="347.5" y="88.9">6.8K</text>
<text x="85.3" y="92.4">8</text>
<text x="127.9" y="92.4">3</text>
<text x="285.9" y="92.4">8</text>
<text x="328.5" y="92.4">3</text>
<text x="88.9" y="100.4">MYLSM00502ERPL</text>
<text x="240" y="96.1">4K7</text>
<text x="289.4" y="100.4">MYLSM00502ERPL</text>
<text x="109.3" y="164.1">VSYS</text>
<text x="270.5" y="164.1">VLDO_3V3</text>
<text x="157.6" y="172">D1</text>
<text x="197" y="170.2">U5</text>
<text x="149.8" y="178.3">2</text>
<text x="163.7" y="178.3">1</text>
<text x="192.7" y="178.3">1</text>
<text x="242.5" y="178.3">8</text>
<text x="157.6" y="183.8">DIODE</text>
<text x="192.7" y="185.5">2</text>
<text x="275.2" y="188.4" transform="rotate(-90 275.2 188.4)">10uF</text>
<text x="124.8" y="195.6" transform="rotate(-90 124.8 195.6)">100nF</text>
<text x="135.5" y="195.6" transform="rotate(-90 135.5 195.6)">1uF</text>
<text x="242.5" y="203.5">9</text>
<text x="278.8" y="199.6" transform="rotate(-90 278.8 199.6)">C15</text>
<text x="128.4" y="206.7" transform="rotate(-90 128.4 206.7)">C16</text>
<text x="139.1" y="206.7" transform="rotate(-90 139.1 206.7)">C17</text>
<text x="242.5" y="207">6</text>
<text x="192.7" y="214.2">3</text>
<text x="242.5" y="214.2">4</text>
<text x="242.5" y="210.6">5</text>
<text x="192.7" y="217.8">7</text>
<text x="197" y="225.3">TPS7B8225QDGNRQ1</text>
<text x="286.2" y="270.1">Title</text>
<text x="300.5" y="273.7">SENTINEL_FALL</text>
<text x="286.2" y="280.8">Size</text>
<text x="300.5" y="280.8">Document Number</text>
<text x="404.4" y="280.8">Rev</text>
<text x="289.8" y="284.4">A4</text>
<text x="300.5" y="284.4">V01</text>
<text x="408" y="284.4">V01</text>
<text x="286.2" y="291.6">Date:</text>
<text x="304.8" y="291.6">Wednesday, March 26, 2025</text>
<text x="357.8" y="291.6">Sheet</text>
<text x="375.7" y="291.6">3</text>
<text x="386.5" y="291.6">of</text>
<text x="397.2" y="291.6">5</text>
</g>
<g font-size="3.2" fill="#400080">
<text x="56.7" y="52.4" transform="rotate(-90 56.7 52.4)">50v</text>
<text x="253.7" y="52.4" transform="rotate(-90 253.7 52.4)">50v</text>
<text x="172.1" y="67" transform="rotate(-90 172.1 67)">25v</text>
<text x="369.1" y="70.6" transform="rotate(-90 369.1 70.6)">25v</text>
<text x="278.8" y="188.4" transform="rotate(-90 278.8 188.4)">50v</text>
<text x="128.4" y="195.6" transform="rotate(-90 128.4 195.6)">50V</text>
<text x="139.1" y="195.6" transform="rotate(-90 139.1 195.6)">25V</text>
</g>
<g font-size="3.2" fill="#00c">
<text x="91.4" y="58.8">VIN</text>
<text x="119" y="58.8">VO</text>
<text x="291.9" y="58.8">VIN</text>
<text x="319.5" y="58.8">VO</text>
<text x="91.4" y="73.1">EN</text>
<text x="117" y="73.1">VAR</text>
<text x="291.9" y="73.1">EN</text>
<text x="317.5" y="73.1">VAR</text>
<text x="112.9" y="87.5">GND_3</text>
<text x="313.5" y="87.5">GND_3</text>
<text x="91.4" y="94.6">GND_4</text>
<text x="91.4" y="91">G-PAD</text>
<text x="112.9" y="94.6">GND_2</text>
<text x="116.5" y="91">GND</text>
<text x="291.9" y="94.6">GND_4</text>
<text x="291.9" y="91">G-PAD</text>
<text x="313.5" y="94.6">GND_2</text>
<text x="317" y="91">GND</text>
<text x="198.8" y="180.6">IN</text>
<text x="231.4" y="180.6">OUT</text>
<text x="198.8" y="187.7">EN</text>
<text x="227.5" y="209.2">GND_3</text>
<text x="231.6" y="205.7">PAD</text>
<text x="227.5" y="212.8">GND_2</text>
<text x="198.8" y="216.4">NC</text>
<text x="198.8" y="220">NC_2</text>
<text x="231.1" y="216.4">GND</text>
</g>
<g font-size="3.2" fill="#f00">
<text x="18.7" y="72.8">ESP_EN_5V0</text>
<text x="212.1" y="72.8">ESP_EN_4V0</text>
</g>
<g font-size="2.6">
<text x="44.8" y="2.8">5</text>
<text x="127.1" y="2.8">4</text>
<text x="209.4" y="2.8">3</text>
<text x="291.7" y="2.8">2</text>
<text x="374" y="2.8">1</text>
<text x="1" y="42">D</text>
<text x="416.1" y="42">D</text>
<text x="1" y="114.2">C</text>
<text x="416.1" y="114.2">C</text>
<text x="1" y="186.4">B</text>
<text x="416.1" y="186.4">B</text>
<text x="1" y="258.5">A</text>
<text x="416.1" y="258.5">A</text>
<text x="44.8" y="295">5</text>
<text x="127.1" y="295">4</text>
<text x="209.4" y="295">3</text>
<text x="291.7" y="295">2</text>
<text x="374" y="295">1</text>
</g>
</svg>
